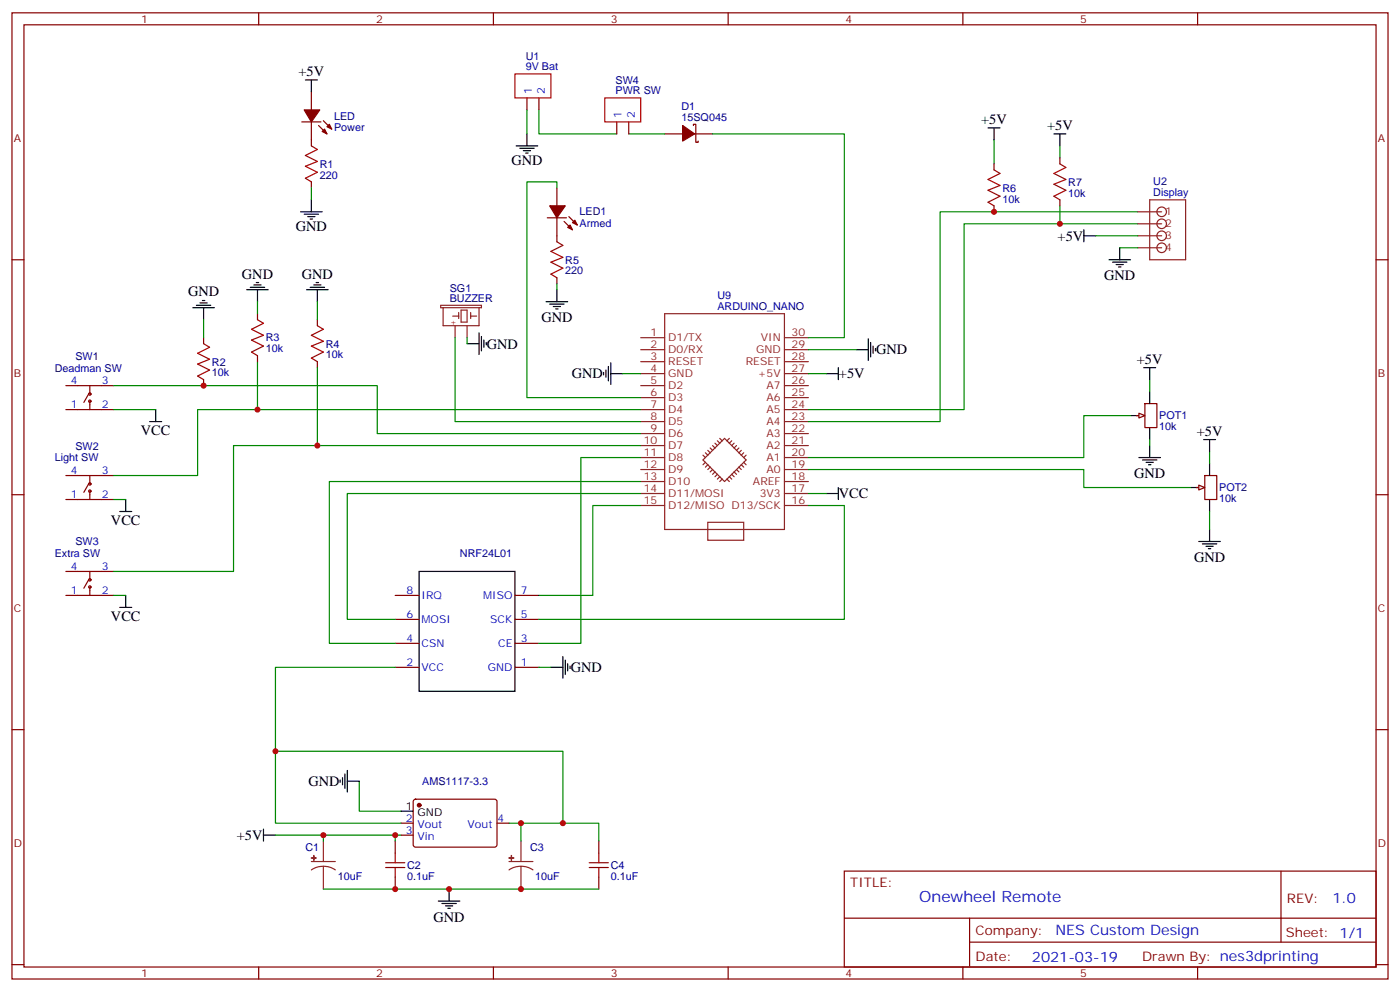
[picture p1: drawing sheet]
<svg xmlns="http://www.w3.org/2000/svg" width="412mm" height="292mm" viewBox="0 0 412 292" stroke-linecap="round" stroke-linejoin="round" font-family="sans-serif">
<g fill="none" stroke="#870000" stroke-width=".35">
<path d="M3.5 3.8h405.4v284.3h-405.4zM7.1 7.3h398.2v277.3h-398.2zM76.2 3.8v3.5M145.3 3.8v3.5M214.5 3.8v3.5M283.6 3.8v3.5M352.8 3.8v3.5M88.9 35.9h5.6M91.7 27.1v5.2M91.7 35.9v7M93.8 36.9l2.5 2.5M95.2 35.5l2.5 2.5"/>
<path d="M91.7 53.5v1.8M3.5 76.4h3.6M405.3 76.4h3.6M60 99.4v1.7M75.8 92.3v1.8M93.5 94.1v1.7M19.4 113.5h14.1M26.1 116l-1.4 2.4M26.5 113.5v2.5M26.5 118.1v2.4M60 111.7v1.8M75.8 104.7v1.7"/>
<path d="M93.5 106.4v1.8M337.3 118.8h3.5v7h-3.5zM19.4 120.5h14.1M19.4 139.9h14.1M26.5 139.9v2.5M334.8 122.3h1.7M3.5 145.6h3.6M19.4 147h14.1M26.1 142.4l-1.4 2.5M26.5 144.5v2.5M405.3 145.6h3.6M19.4 175.2h14.1"/>
<path d="M19.4 168.2h14.1M26.1 170.6l-1.4 2.5M26.5 168.2v2.4M26.5 172.8v2.4M116.4 175.2h7.1M151.7 175.2h7M116.4 196.4h7.1M116.4 189.3h7.1M116.4 182.3h7.1M151.7 196.4h7M151.7 189.3h7M151.7 182.3h7"/>
<path d="M3.5 214.7h3.6M405.3 214.7h3.6M121.9 235.4l.5-.2 23.6 .1 .4 .6-.1 13-.6 .4-23.6-.1-.4-.6v-12.7zM116.4 247.5v3.6M116.4 258.1v3.6M118.2 242.3h3.5M118.2 245.8h3.5M146.4 242.3h3.5M176.4 247.5v3.6M176.4 258.1v3.6M248.7 256.4h156.6v28.2h-156.6zM377.3 256.4v20.9"/>
<path d="M248.7 270.2h156.5M285.6 277.3h119.6M285.6 270.2v14.1M3.5 283.9h3.6M76.2 284.6v3.5M145.3 284.6v3.5M214.5 284.6v3.5M283.6 284.6v3.5M352.8 284.6v3.5M405.3 283.9h3.6"/>
<circle cx="26.5" cy="118.1" r=".35"/>
<circle cx="26.5" cy="116" r=".35"/>
<circle cx="26.5" cy="142.4" r=".35"/>
<circle cx="26.5" cy="144.5" r=".35"/>
<circle cx="26.5" cy="172.8" r=".35"/>
<circle cx="26.5" cy="170.6" r=".35"/>
</g>
<g fill="none" stroke="#8c2424" stroke-width=".35">
<path d="M188.7 99.4h7.1M195.8 92.3h35.3v63.5h-35.3zM231.1 99.4h7M188.7 117h7.1M188.7 113.5h7.1M188.7 110h7.1M188.7 106.4h7.1M188.7 102.9h7.1M231.1 117h7M231.1 113.5h7M231.1 110h7M231.1 106.4h7"/>
<path d="M231.1 102.9h7M188.7 138.2h7.1M188.7 134.7h7.1M188.7 131.1h7.1M188.7 127.6h7.1M188.7 124.1h7.1M188.7 120.5h7.1M207.1 135.4l6.3-6.4 6.4 6.4-6.4 6.3zM207.1 133.9l.7 .8M207.8 133.2l.7 .7M207.8 136.1l-.7 .7M208.5 132.5l.7 .7"/>
<path d="M208.5 136.8l-.7 .7M209.2 131.8l.7 .7M209.2 137.5l-.7 .7M209.9 131.1l.7 .7M209.9 138.2l-.7 .7M210.6 130.4l.7 .7M210.6 138.9l-.7 .7M211.3 129.7l.7 .7M211.3 139.6l-.7 .7M212 129l.7 .7M214.8 129l-.7 .7M215.5 139.6l.8 .7"/>
<path d="M215.5 129.7l-.7 .7M216.3 138.9l.7 .7M216.3 130.4l-.8 .7M217 138.2l.7 .7M217 131.1l-.7 .7M217.7 137.5l.7 .7M217.7 131.8l-.7 .7M218.4 136.8l.7 .7M218.4 132.5l-.7 .7M219.1 136.1l.7 .7M219.1 133.2l-.7 .7M219.8 133.9l-.7 .8"/>
<path d="M231.1 138.2h7M231.1 134.7h7M231.1 131.1h7M231.1 127.6h7M231.1 124.1h7M231.1 120.5h7M188.7 145.2h7.1M188.7 141.7h7.1M188.7 148.8h7.1M208.5 153.7h10.6v5.3h-10.6zM212 140.3l-.7 .7M212.7 141l-.7 .7"/>
<path d="M214.1 141l.7 .7M214.8 140.3l.7 .7M231.1 145.2h7M231.1 141.7h7M231.1 148.8h7M91.7 253.5h7.1M95.2 255l1.9 .2 1.7 .8M95.2 255l-1.8 .2-1.7 .8M95.2 247.5v6M95.2 255v6.7M149.9 253.5h7.1M153.5 255l1.8 .2 1.7 .8"/>
<path d="M153.5 255l-1.9 .2-1.7 .8M153.5 247.5v6M153.5 255v6.7"/>
</g>
<path d="M91.7 42.9l1.8 1.1-3.5 1.8 3.5 1.7-3.5 1.4 3.5 1.8-3.5 1.8 1.7 1M75.8 94.1l1.8 1-3.5 1.8 3.5 1.8-3.5 1.4 3.5 1.7-3.5 1.8 1.7 1.1M93.5 95.8l1.7 1.1-3.5 1.8 3.5 1.7-3.5 1.4 3.5 1.8-3.5 1.8 1.8 1M60 101.1l1.7 1.1-3.5 1.8 3.5 1.7-3.5 1.4 3.5 1.8-3.5 1.8 1.8 1M113.6 255.3h5.6M113.6 253.9h5.6M116.4 251.1v2.8M116.4 255.3v2.8M173.6 255.3h5.6M173.6 253.9h5.6M176.4 251.1v2.8M176.4 255.3v2.8" fill="none" stroke="#a10000" stroke-width=".35"/>
<g fill="#8c2424" stroke="#8c2424" stroke-width=".35">
<path d="M149.9 252.5h1.4z"/>
<path d="M150.6 251.8l.1 1.4z"/>
<path d="M91.7 252.5h1.4z"/>
<path d="M92.4 251.8l.1 1.4z"/>
</g>
<g fill="none" stroke="#008700" stroke-width=".35">
<path d="M158.7 32.3v7.1h23M60 94.1v5.3M33.5 113.5h77.6v14.1h77.6M75.8 106.4v14.1M93.5 108.2v22.9M183.4 110h5.3M238.1 102.9h14.1M33.5 120.5h12.4M188.7 134.7h-17.6v54.6h-12.4M188.7 120.5h-130.5v19.4h-24.7M188.7 131.1h-119.9v37.1h-35.3M238.1 138.2h81.2v5.3h31.7"/>
<path d="M333.4 122.3h-14.1v12.4h-81.2M188.7 148.8h-14.1v26.4h-15.9M188.7 145.2h-86.4v37.1h14.1M188.7 141.7h-91.7v47.6h19.4M238.1 148.8h10.6v33.5h-90M116.4 196.4h-35.3v45.9h37.1M81.1 221.1h84.7v21.2M105.8 229.9v8.8h12.4M81.1 245.8h14.1M116.4 245.8h-21.2v1.7M118.2 245.8h-1.8v1.7M149.9 242.3h26.5v5.2"/>
<path d="M153.5 242.3v5.2M95.2 261.7h81.2"/>
</g>
<g fill="none" stroke="#000" stroke-width=".35">
<path d="M90 23.5h3.5M91.7 23.5v3.6M155.2 39.4v3.5M91.7 58.8v3.5M152 42.9h6.4M153.1 43.6h4.2M154.2 44.3h2.1M154.9 45h.7M88.5 62.3h6.4M89.6 63h4.2M90.7 63.7h2.1M91.4 64.5h.7"/>
<path d="M56.8 90.6h6.3M57.9 89.9h4.2M58.9 89.1h2.1M59.6 88.4h.7M60 90.6v3.5M72.7 85.3h6.3M73.7 84.6h4.3M74.8 83.9h2.1M75.5 83.1h.7M75.8 85.3v3.5M90.3 85.3h6.4M91.4 84.6h4.2"/>
<path d="M92.4 83.9h2.1M93.1 83.1h.7M93.5 85.3v3.5M255.8 99.7v6.4M177.8 109.6v.7M178.5 108.9v2.1M179.2 107.8v4.3M179.9 110h3.5M179.9 106.8v6.3M243.4 110h3.5M246.9 108.2v3.5M252.2 102.9h3.6"/>
<path d="M256.5 100.8v4.2M257.2 101.8v2.2M257.9 102.6v.7M338.7 115.3v3.5M44.1 124.1h3.5M45.9 120.5v3.6M333.4 122.3h3.5M335.5 134.7h6.3M336.5 135.4h4.3M337.6 136.1h2.1M338.3 136.8h.7M338.7 125.8v3.6"/>
<path d="M338.7 131.1v3.6M35.3 150.5h3.5M37 147v3.5M243.4 145.2h3.5M246.9 143.5v3.5M353.1 159.3h6.4M356.3 155.8v3.5M35.3 178.8h3.5M37 175.2v3.6M123.5 168.2h28.2v35.2h-28.2zM354.2 160.1h4.2M355.2 160.8h2.2"/>
<path d="M356 161.5h.7M162.3 196.4h3.5M165.8 193.2v6.4M166.5 194.3v4.2M167.2 195.3v2.1M167.9 196v.7M100.2 229.6v.7M100.9 228.8v2.2M101.6 227.8v4.2M102.3 229.9h3.5M102.3 226.7v6.4M118.2 238.7h3.5"/>
<path d="M77.6 245.8h3.5M77.6 244v3.5M129.1 265.2h6.4M130.2 265.9h4.2M131.2 266.6h2.1M131.9 267.3h.7M132.3 261.7v3.5"/>
</g>
<g fill="#870000" stroke="#870000" stroke-width=".35">
<path d="M94.9 38.7l.7-.7 .7 1.4z"/>
<path d="M96.3 37.3l.7-.7 .7 1.4z"/>
<path d="M89.6 32.3h4.6l-2.5 3.6z"/>
<circle cx="123.5" cy="237" r=".53"/>
</g>
<path d="M335.5 121.6l1.8 .7-1.8 .7z" fill="#f0f0f0" stroke="#870000" stroke-width=".35"/>
<path d="M356.3 136.4v3.5M351 143.5h3.5M356.3 147v3.5" fill="none" stroke="#000" stroke-width=".35"/>
<path d="M354.9 139.9h3.5v7.1h-3.5zM352.4 143.5h1.8" fill="none" stroke="#870000" stroke-width=".35"/>
<path d="M353.1 142.8l1.8 .7-1.8 .7z" fill="#f0f0f0" stroke="#870000" stroke-width=".35"/>
<g fill="none" stroke="#008700" stroke-width=".35">
<path d="M155.2 32.3v7.1M185.2 39.4h10.6M209.9 39.4h38.8v60h-10.6M91.7 55.3v3.5M164 55.3v-1.8h-8.8v63.5h33.5M292.8 41.2v7M312.2 42.9v3.6M312.2 60.6v5.3M322.8 69.4h12.3M329.8 72.9h5.3M335.1 62.3h-58.2v61.8h-38.8M335.1 65.9h-51.1v54.6h-45.9"/>
<path d="M75.8 88.8v3.5M93.5 88.8v5.3M134.1 99.4v24.7h54.6M137.6 99.4v1.7M164 83.5v1.8M238.1 110h5.3M338.7 111.7v3.6M338.7 129.4v1.7M356.3 132.9v3.5M33.5 147h3.5M238.1 145.2h5.3M356.3 150.5v5.3"/>
<path d="M33.5 175.2h3.5M158.7 196.4h3.6"/>
</g>
<g fill="none" stroke="#8c2424" stroke-width=".35">
<path d="M338.7 58.8h10.5v17.6h-10.5zM335.1 62.3h7.1M335.1 65.9h7.1M335.1 69.4h7.1M335.1 72.9h7.1M129.8 89.9h12v.7h-12zM130.5 90.6v5.2h10.6v-5.2M133.3 93h1.8M134.1 95.8v3.6M135.1 92v1.7M135.8 91.3h1.8v3.5h-1.8zM137.6 95.8v3.6"/>
<path d="M138.6 93h1.8M138.6 92v1.7"/>
<circle cx="342.2" cy="65.9" r="1.41"/>
<circle cx="342.2" cy="72.9" r="1.41"/>
<circle cx="342.2" cy="62.3" r="1.41"/>
<circle cx="342.2" cy="69.4" r="1.41"/>
</g>
<g fill="none" stroke="#000" stroke-width=".35">
<path d="M291 37.6h3.6M292.8 37.6v3.6M310.4 39.4h3.6M312.2 39.4v3.5M319.3 69.4h3.5M319.3 67.6v3.6M326.7 76.4h6.3M327.7 77.2h4.3M328.8 77.9h2.1M329.5 78.6h.7M329.8 72.9v3.5M141.1 98v6.3"/>
<path d="M141.8 99v4.3M160.9 88.8h6.3M161.9 89.5h4.3M163 90.2h2.1M163.7 90.9h.7M164 85.3v3.5M137.6 101.1h3.5M142.5 100.1v2.1M143.2 100.8v.7M336.9 108.2h3.5M338.7 108.2v3.5M354.5 129.4h3.6"/>
<path d="M356.3 129.4v3.5"/>
</g>
<path d="M292.8 50l1.8 1-3.6 1.8 3.6 1.8-3.6 1.4 3.6 1.7-3.6 1.8 1.8 1.1M312.2 48.2l1.8 1.1-3.6 1.7 3.6 1.8-3.6 1.4 3.6 1.8-3.6 1.7 1.8 1.1M164 71.2l1.8 1-3.5 1.8 3.5 1.7-3.5 1.5 3.5 1.7-3.5 1.8 1.7 1" fill="none" stroke="#a10000" stroke-width=".35"/>
<g fill="none" stroke="#870000" stroke-width=".35">
<path d="M155.2 28.8v3.5M158.7 28.8v3.5M181.7 35.9v3.5M185.2 35.9v3.5M195.8 39.4h5.3M204.3 36.9v-.3h.7v5.3h.7v-.4M204.6 39.4h5.3M164 55.3v5.3M292.8 48.2v1.8M312.2 46.5v1.7M312.2 58.8v1.8M161.2 64.1h5.7"/>
<path d="M164 64.1v7.1M166.2 65.2l2.4 2.4M167.6 63.7l2.4 2.5M292.8 60.6v1.7M164 81.7v1.8"/>
</g>
<g fill="#870000" stroke="#870000" stroke-width=".35">
<path d="M167.2 66.9l.7-.7 .7 1.4z"/>
<path d="M168.6 65.5l.7-.7 .7 1.4z"/>
<path d="M161.9 60.6h4.6l-2.5 3.5z"/>
<path d="M201.1 36.9l3.5 2.5-3.5 2.1z"/>
</g>
<path d="M151.7 21.8h10.6v7h-10.6zM178.2 28.8h10.5v7.1h-10.5z" fill="none" stroke="#f00" stroke-width=".35"/>
<g fill="#c00">
<circle cx="116.4" cy="261.7" r=".88"/>
<circle cx="153.5" cy="242.3" r=".88"/>
<circle cx="132.3" cy="261.7" r=".88"/>
<circle cx="116.4" cy="245.8" r=".88"/>
<circle cx="153.5" cy="261.7" r=".88"/>
<circle cx="165.8" cy="242.3" r=".88"/>
<circle cx="81.1" cy="221.1" r=".88"/>
<circle cx="95.3" cy="245.8" r=".88"/>
<circle cx="75.8" cy="120.5" r=".88"/>
<circle cx="93.5" cy="131.1" r=".88"/>
<circle cx="60" cy="113.5" r=".88"/>
<circle cx="292.8" cy="62.3" r=".88"/>
<circle cx="312.2" cy="65.9" r=".88"/>
</g>
<text font-size="4.6" fill="#00f" x="270.8" y="265.4">Onewheel Remote</text>
<g font-size="4.2">
<text x="87.9" y="22.4">+5V</text>
<text x="289" y="36.5">+5V</text>
<text x="308.4" y="38.2">+5V</text>
<text x="150.6" y="48.6">GND</text>
<text x="87.1" y="68">GND</text>
<text x="311.5" y="70.8">+5V</text>
<text x="71.3" y="82">GND</text>
<text x="88.9" y="82">GND</text>
<text x="325.3" y="82.5">GND</text>
<text x="55.4" y="87.3">GND</text>
<text x="159.5" y="94.9">GND</text>
<text x="143.4" y="102.6">GND</text>
<text x="258.1" y="104.3">GND</text>
<text x="334.9" y="107">+5V</text>
<text x="168.5" y="111.4">GND</text>
<text x="247.1" y="111.3">+5V</text>
<text x="41.5" y="128">VCC</text>
<text x="352.5" y="128.2">+5V</text>
<text x="334.1" y="140.7">GND</text>
<text x="247.1" y="146.6">VCC</text>
<text x="32.7" y="154.5">VCC</text>
<text x="351.7" y="165.3">GND</text>
<text x="32.7" y="182.7">VCC</text>
<text x="168.1" y="197.8">GND</text>
<text x="90.8" y="231.3">GND</text>
<text x="69.8" y="247.2">+5V</text>
<text x="127.7" y="271.3">GND</text>
</g>
<g font-size="4.2" fill="#00f">
<text x="392.5" y="265.6">1.0</text>
<text x="310.9" y="275.2">NES Custom Design</text>
<text x="304" y="283">2021-03-19</text>
</g>
<g font-size="3.9" fill="#800">
<text x="250.5" y="260.9">TITLE:</text>
<text x="379.1" y="265.6">REV:</text>
<text x="287.4" y="275.1">Company:</text>
<text x="378.7" y="275.8">Sheet: 1/1</text>
<text x="287.4" y="282.8">Date:</text>
<text x="336.4" y="282.9">Drawn By: nes3dprinting</text>
</g>
<g font-size="3.2" fill="#800">
<text x="41.6" y="6.8">1</text>
<text x="110.8" y="6.8">2</text>
<text x="179.9" y="6.8">3</text>
<text x="249.1" y="6.8">4</text>
<text x="318.2" y="6.8">5</text>
<text x="4.1" y="41.9">A</text>
<text x="405.9" y="41.9">A</text>
<text x="4.1" y="111">B</text>
<text x="405.9" y="111">B</text>
<text x="4.1" y="180.2">C</text>
<text x="405.9" y="180.2">C</text>
<text x="4.1" y="249.3">D</text>
<text x="405.9" y="249.3">D</text>
<text x="41.6" y="287.6">1</text>
<text x="110.8" y="287.6">2</text>
<text x="179.9" y="287.6">3</text>
<text x="249.1" y="287.6">4</text>
<text x="318.2" y="287.6">5</text>
</g>
<g font-size="3.2" fill="#000080">
<text x="154.9" y="17.5">U1</text>
<text x="154.9" y="20.7">9V Bat</text>
<text x="181.3" y="27.8">PWR SW</text>
<text x="181.3" y="24.6">SW4</text>
<text x="98.4" y="35.2">LED</text>
<text x="200.7" y="35.5">15SQ045</text>
<text x="200.7" y="32.3">D1</text>
<text x="98.4" y="38.5">Power</text>
<text x="94.2" y="52.5">220</text>
<text x="94.2" y="49.4">R1</text>
<text x="295.3" y="59.6">10k</text>
<text x="295.3" y="56.4">R6</text>
<text x="314.7" y="57.8">10k</text>
<text x="314.7" y="54.6">R7</text>
<text x="339.7" y="57.7">Display</text>
<text x="339.7" y="54.6">U2</text>
<text x="170.7" y="63.4">LED1</text>
<text x="170.7" y="66.7">Armed</text>
<text x="166.5" y="77.6">R5</text>
<text x="166.5" y="80.8">220</text>
<text x="132.5" y="88.8">BUZZER</text>
<text x="132.5" y="85.9">SG1</text>
<text x="211.3" y="88.1">U9</text>
<text x="211.3" y="91.3">ARDUINO_NANO</text>
<text x="78.3" y="100.4">R3</text>
<text x="22.2" y="105.8">SW1</text>
<text x="62.4" y="107.6">R2</text>
<text x="78.3" y="103.6">10k</text>
<text x="96" y="105.5">10k</text>
<text x="96" y="102.3">R4</text>
<text x="16.1" y="109.3">Deadman SW</text>
<text x="62.4" y="110.8">10k</text>
<text x="341.5" y="123.5">POT1</text>
<text x="341.5" y="126.6">10k</text>
<text x="16.1" y="135.8">Light SW</text>
<text x="22.2" y="132.3">SW2</text>
<text x="359.1" y="147.8">10k</text>
<text x="359.1" y="144.6">POT2</text>
<text x="22.2" y="160.5">SW3</text>
<text x="16.1" y="164">Extra SW</text>
<text x="135.5" y="163.9">NRF24L01</text>
<text x="124.4" y="231.1">AMS1117-3.3</text>
<text x="90" y="250.4">C1</text>
<text x="156.1" y="250.4">C3</text>
<text x="119.9" y="255.7">C2</text>
<text x="179.9" y="255.7">C4</text>
<text x="99.5" y="258.9">10uF</text>
<text x="119.9" y="258.9">0.1uF</text>
<text x="157.7" y="258.9">10uF</text>
<text x="179.9" y="258.9">0.1uF</text>
</g>
<g font-size="3.2" fill="#00f">
<text x="156.6" y="27.8" transform="rotate(-90 156.6 27.8)">1</text>
<text x="160.5" y="27.8" transform="rotate(-90 160.5 27.8)">2</text>
<text x="183.1" y="34.8" transform="rotate(-90 183.1 34.8)">1</text>
<text x="187" y="34.8" transform="rotate(-90 187 34.8)">2</text>
<text x="20.9" y="113.1">4</text>
<text x="30" y="113.1">3</text>
<text x="20.9" y="120.2">1</text>
<text x="30" y="120.2">2</text>
<text x="20.9" y="139.6">4</text>
<text x="30" y="139.6">3</text>
<text x="20.9" y="146.6">1</text>
<text x="30" y="146.6">2</text>
<text x="20.9" y="167.8">4</text>
<text x="30" y="167.8">3</text>
<text x="20.9" y="174.9">1</text>
<text x="30" y="174.9">2</text>
<text x="119.7" y="174.9">8</text>
<text x="124.2" y="176.3">IRQ</text>
<text x="142.3" y="176.3">MISO</text>
<text x="153.5" y="174.9">7</text>
<text x="119.7" y="181.9">6</text>
<text x="124.2" y="183.3">MOSI</text>
<text x="144.4" y="183.3">SCK</text>
<text x="153.5" y="181.9">5</text>
<text x="119.7" y="189">4</text>
<text x="124.2" y="190.4">CSN</text>
<text x="146.8" y="190.4">CE</text>
<text x="153.5" y="189">3</text>
<text x="119.7" y="196">2</text>
<text x="124.2" y="197.4">VCC</text>
<text x="143.7" y="197.4">GND</text>
<text x="153.5" y="196">1</text>
<text x="119.5" y="241.9">2</text>
<text x="119.5" y="245.4">3</text>
<text x="123" y="243.7">Vout</text>
<text x="137.7" y="243.7">Vout</text>
<text x="146.6" y="241.9">4</text>
<text x="123" y="247.2">Vin</text>
</g>
<g font-size="3.2" fill="#8d2323">
<text x="343.3" y="63.4">1</text>
<text x="343.3" y="66.9">2</text>
<text x="343.3" y="70.4">3</text>
<text x="343.3" y="74">4</text>
<text x="191.7" y="99">1</text>
<text x="196.8" y="100.4">D1/TX</text>
<text x="224.1" y="100.4">VIN</text>
<text x="233.2" y="99">30</text>
<text x="191.7" y="106.1">3</text>
<text x="191.7" y="102.6">2</text>
<text x="196.8" y="107.5">RESET</text>
<text x="196.8" y="104">D0/RX</text>
<text x="219.7" y="107.5">RESET</text>
<text x="222.7" y="104">GND</text>
<text x="233.2" y="102.6">29</text>
<text x="233.2" y="106.1">28</text>
<text x="191.7" y="113.1">5</text>
<text x="191.7" y="109.6">4</text>
<text x="196.8" y="111">GND</text>
<text x="223.2" y="111">+5V</text>
<text x="233.2" y="109.6">27</text>
<text x="233.2" y="113.1">26</text>
<text x="191.7" y="116.7">6</text>
<text x="196.8" y="118.1">D3</text>
<text x="196.8" y="114.5">D2</text>
<text x="225.8" y="114.5">A7</text>
<text x="225.8" y="118.1">A6</text>
<text x="233.2" y="116.7">25</text>
<text x="191.7" y="123.7">8</text>
<text x="191.7" y="120.2">7</text>
<text x="196.8" y="125.1">D5</text>
<text x="196.8" y="121.6">D4</text>
<text x="225.8" y="121.6">A5</text>
<text x="225.8" y="125.1">A4</text>
<text x="233.2" y="120.2">24</text>
<text x="233.2" y="123.7">23</text>
<text x="189.6" y="130.8">10</text>
<text x="191.7" y="127.2">9</text>
<text x="196.8" y="128.7">D6</text>
<text x="225.8" y="128.7">A3</text>
<text x="233.2" y="127.2">22</text>
<text x="233.2" y="130.8">21</text>
<text x="189.6" y="137.8">12</text>
<text x="189.6" y="134.3">11</text>
<text x="196.8" y="135.7">D8</text>
<text x="196.8" y="132.2">D7</text>
<text x="225.8" y="132.2">A2</text>
<text x="225.8" y="135.7">A1</text>
<text x="233.2" y="134.3">20</text>
<text x="233.2" y="137.8">19</text>
<text x="189.6" y="141.4">13</text>
<text x="196.8" y="142.8">D10</text>
<text x="196.8" y="139.2">D9</text>
<text x="221.8" y="142.8">AREF</text>
<text x="225.8" y="139.2">A0</text>
<text x="233.2" y="141.4">18</text>
<text x="189.6" y="144.9">14</text>
<text x="189.6" y="148.4">15</text>
<text x="196.8" y="146.3">D11/MOSI</text>
<text x="196.8" y="149.8">D12/MISO D13/SCK</text>
<text x="223.8" y="146.3">3V3</text>
<text x="233.2" y="144.9">17</text>
<text x="233.2" y="148.4">16</text>
</g>
<g font-size="3.2">
<text x="119.5" y="238.4">1</text>
<text x="123" y="240.1">GND</text>
</g>
<text font-size="2.5" fill="#f00" x="132.6" y="95.6">+</text>
</svg>
